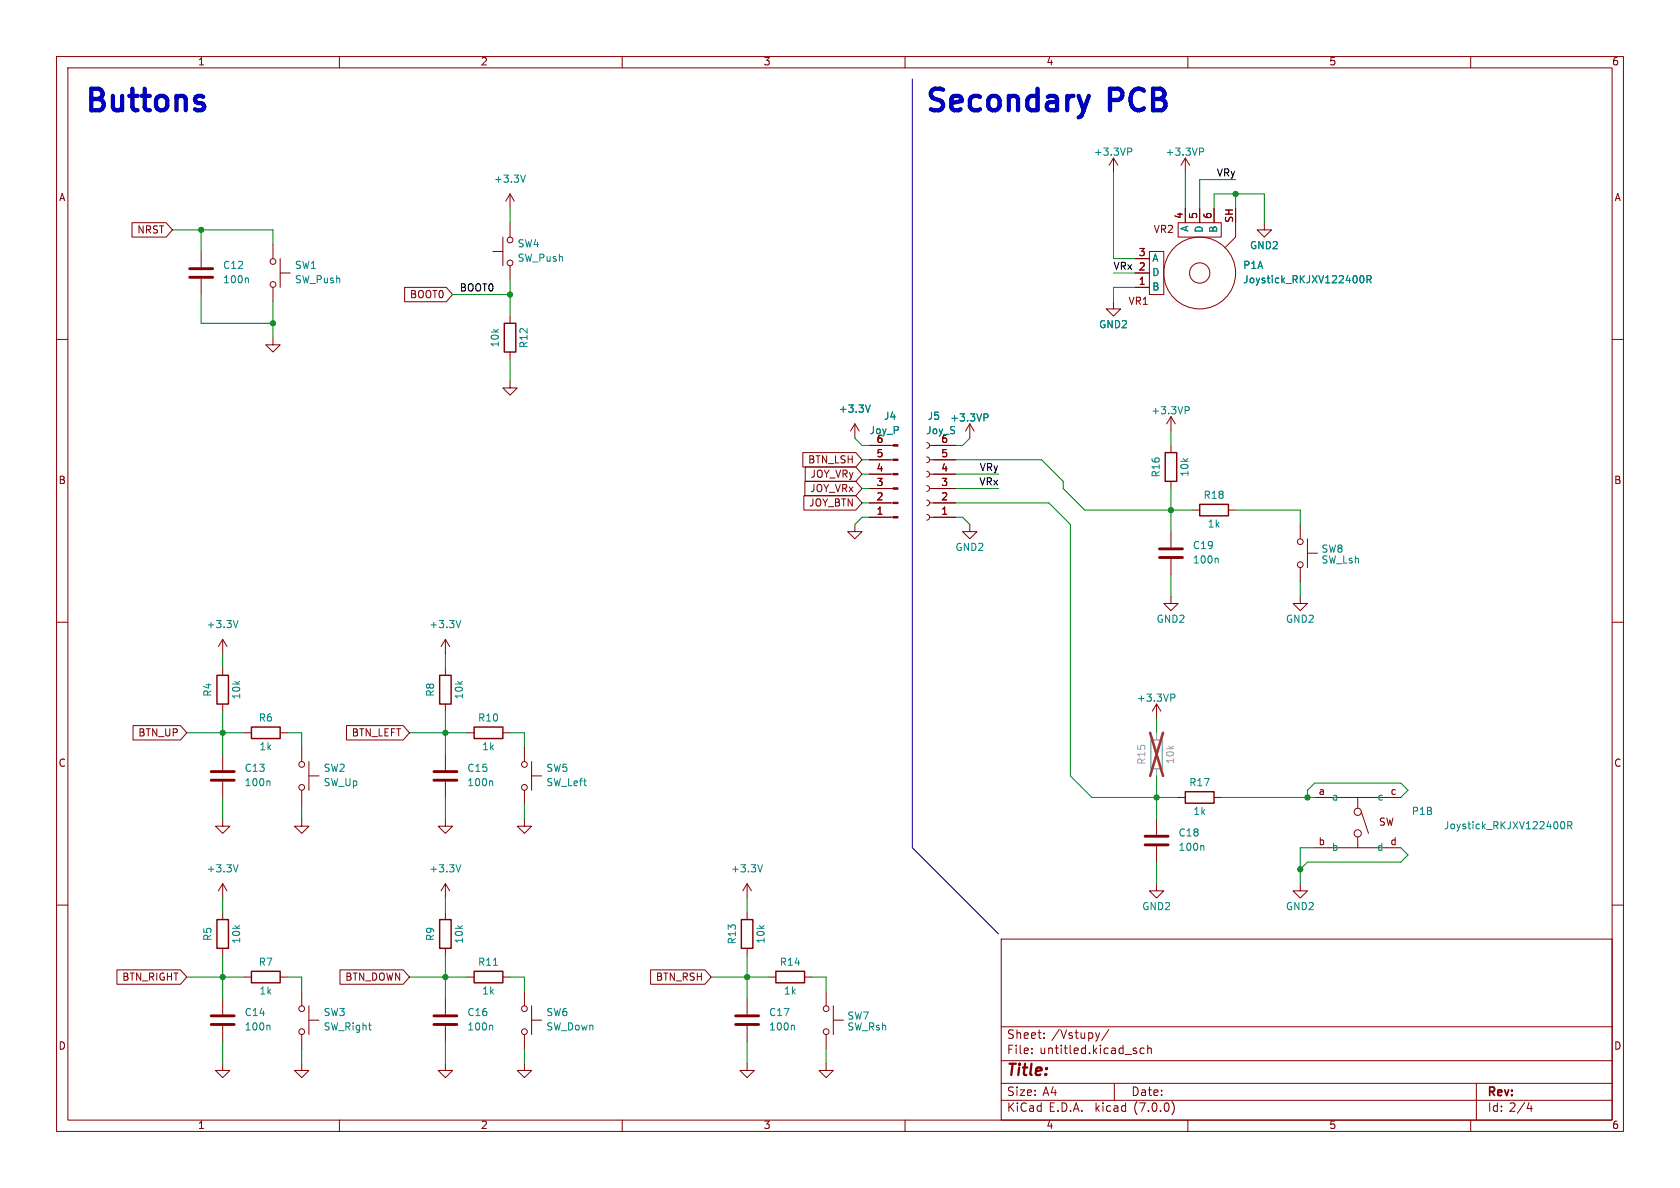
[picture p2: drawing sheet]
<svg xmlns="http://www.w3.org/2000/svg" width="297mm" height="210mm" viewBox="0 0 297 210" stroke-linecap="round" stroke-linejoin="round" font-family="sans-serif">
<g fill="none" stroke="#840000" stroke-width=".18">
<path d="M10 10h277v190h-277zM12 12h273v186h-273zM60 10v2M110 10v2M160 10v2M210 10v2M260 10v2M23.3 39.4h6.1l1.1 1.2-1.1 1.3h-6.1zM90.2 34.3l-.8 1.3M90.2 34.3v2.5M90.2 39.4v2.5M90.2 34.3l.7 1.3"/>
<path d="M196.8 27.9l-.7 1.3M196.8 27.9v2.6M196.8 27.9l.8 1.3M208.3 39.4h7.6v2.5h-7.6zM209.5 27.9l-.7 1.3M209.5 27.9v2.6M209.5 36.8v2.6M209.5 27.9l.8 1.3M212.1 36.8v2.6M214.6 36.8v2.6M218.4 39.4v2.5l-1.9 1.9M223.5 39.4v1.2h1.3l-1.3 1.3-1.3-1.3h1.3"/>
<path d="M10 60h2M35.6 44.5v2.7M35.6 49.3v2.8M48.3 59.7v1.3h1.2l-1.2 1.2-1.3-1.2h1.3M48.3 43.2v2.5M48.3 50.8v2.5M49.5 48.3h1.8M49.5 45.7v5.1M71.5 50.8h7.4l1.1 1.3-1.1 1.2h-7.4zM87.1 44.5h1.8M88.9 41.9v5.1M90.2 47v2.5"/>
<path d="M90.2 55.9v1.3M196.8 53.3v1.3h1.3l-1.3 1.3-1.2-1.3h1.2M200.7 48.3h2.5M200.7 50.8h2.5M200.7 45.7h2.5M203.2 44.5h2.5v7.6h-2.5zM285 60h2M90.2 67.3v1.3h1.2l-1.2 1.3-1.3-1.3h1.3M90.2 62.2v1.3M151.1 74.9l-.7 1.3M151.1 74.9v2.6M151.1 74.9l.8 1.3"/>
<path d="M153.7 78.7h4.2M163.8 78.2l.4 .2 .1 .4-.1 .3-.4 .1M164.3 78.7h4.6M171.4 74.9l-.7 1.3M171.4 74.9v2.6M171.4 74.9l.8 1.3M207 73.7v2.5M207 78.7v1.3M207 73.7l-.8 1.2M207 73.7l.8 1.2M141.9 80h9.4l1.1 1.3-1.1 1.3h-9.4zM142.1 87.6h9.2l1.1 1.3-1.1 1.3h-9.2z"/>
<path d="M142.3 85.1h9l1.1 1.3-1.1 1.2h-9zM142.4 82.5h8.9l1.1 1.3-1.1 1.3h-8.9zM151.1 92.7v1.3h1.3l-1.3 1.3-1.2-1.3h1.2M153.7 81.3h4.2M153.7 83.8h4.2M153.7 86.4h4.2M153.7 88.9h4.2M153.7 91.4h4.2M163.8 80.8l.4 .1 .1 .4-.1 .4-.4 .1M163.8 83.3l.4 .2 .1 .3-.1 .4-.4 .1M163.8 85.9l.4 .1 .1 .4-.1 .3-.4 .2M163.8 88.4l.4 .1 .1 .4-.1 .4-.4 .1"/>
<path d="M163.8 90.9l.4 .2 .1 .4-.1 .3-.4 .1M164.3 81.3h4.6M164.3 83.8h4.6M164.3 86.4h4.6M164.3 88.9h4.6M164.3 91.4h4.6M171.4 92.7v1.3h1.3l-1.3 1.3-1.2-1.3h1.2M207 85.1v1.3M207 94v2.8M207 98.8v2.8M210.8 90.2h1.3M217.2 90.2h1.2"/>
<path d="M229.9 92.7v2.6M231.1 97.8h1.8M231.1 95.3v5M10 110h2M39.4 113v2.6M39.4 118.1v1.3M39.4 113l-.8 1.3M39.4 113l.7 1.3M78.7 113v2.6M78.7 118.1v1.3M78.7 113l-.7 1.3M78.7 113l.8 1.3"/>
<path d="M207 105.4v1.3h1.3l-1.3 1.3-1.3-1.3h1.3M229.9 105.4v1.3h1.2l-1.2 1.3-1.3-1.3h1.3M229.9 100.3v2.6M285 110h2M23.5 128.3h8.4l1.1 1.2-1.1 1.3h-8.4zM39.4 124.5v1.2M39.4 133.4v2.7M39.4 138.2v2.8M43.2 129.5h1.2M49.5 129.5h1.3M53.3 132.1v2.5M53.3 139.7v2.5"/>
<path d="M54.6 134.6v5.1M54.6 137.2h1.8M61.3 128.3h10l1.1 1.2-1.1 1.3h-10zM78.7 124.5v1.2M78.7 133.4v2.7M78.7 138.2v2.8M82.5 129.5h1.3M88.9 129.5h1.3M92.7 132.1v2.5M92.7 139.7v2.5M94 137.2h1.8M94 134.6v5.1"/>
<path d="M204.5 124.5l-.8 1.2M204.5 124.5v2.5M204.5 124.5l.7 1.2M10 160h2M39.4 144.8v1.3h1.2l-1.2 1.2-1.3-1.2h1.3M39.4 156.2v2.6M39.4 156.2l-.8 1.3M39.4 156.2l.7 1.3M53.3 144.8v1.3h1.3l-1.3 1.2-1.2-1.2h1.2M78.7 144.8v1.3h1.3l-1.3 1.2-1.2-1.2h1.2M78.7 156.2v2.6M78.7 156.2l-.7 1.3"/>
<path d="M78.7 156.2l.8 1.3M92.7 144.8v1.3h1.3l-1.3 1.2-1.3-1.2h1.3M132.1 156.2v2.6M132.1 156.2l-.8 1.3M132.1 156.2l.7 1.3M204.5 156.2v1.3h1.2l-1.2 1.3-1.3-1.3h1.3M204.5 144.8v2.8M204.5 149.6v2.8M208.3 141h1.2M214.6 141h1.3M229.9 156.2v1.3h1.2l-1.2 1.3-1.3-1.3h1.3M232.4 141h15.2"/>
<path d="M232.4 149.9h15.2M240 148v1.9M240 141v1.9M240.7 143.5l1.2 3.8M285 160h2M20.7 171.4h11.2l1.1 1.3-1.1 1.3h-11.2zM39.4 161.3v1.3M39.4 167.6v1.3M39.4 176.5v2.8M43.2 172.7h1.2M49.5 172.7h1.3M53.3 175.3v2.5"/>
<path d="M54.6 177.8v5.1M60.1 171.4h11.2l1.1 1.3-1.1 1.3h-11.2zM78.7 161.3v1.3M78.7 167.6v1.3M78.7 176.5v2.8M82.5 172.7h1.3M88.9 172.7h1.3M92.7 175.3v2.5M94 177.8v5.1M115 171.4h9.6l1.1 1.3-1.1 1.3h-9.6zM132.1 161.3v1.3M132.1 167.6v1.3"/>
<path d="M132.1 176.5v2.8M135.9 172.7h1.3M142.2 172.7h1.3M146 175.3v2.5M147.3 177.8v5.1M177 166h108v32h-108zM39.4 188v1.2h1.2l-1.2 1.3-1.3-1.3h1.3M39.4 181.4v2.8M53.3 188v1.2h1.3l-1.3 1.3-1.2-1.3h1.2M53.3 182.9v2.5M54.6 180.3h1.8M60 198v2"/>
<path d="M78.7 188v1.2h1.3l-1.3 1.3-1.2-1.3h1.2M78.7 181.4v2.8M92.7 188v1.2h1.3l-1.3 1.3-1.3-1.3h1.3M92.7 182.9v2.5M94 180.3h1.8M110 198v2M132.1 188v1.2h1.2l-1.2 1.3-1.3-1.3h1.3M132.1 181.4v2.8M146 188v1.2h1.3l-1.3 1.3-1.2-1.3h1.2M146 182.9v2.5M147.3 180.3h1.8M160 198v2"/>
<path d="M177 194.5h108M177 191.5h108M177 187.5h108M177 181.5h108M182.4 186.1v.2M182.4 185.3v.2M184.6 183.4v.2M184.6 182.6v.2M194.4 182.6l-.4 1M196 182l-1.2 1.9M197 191.5v3M200.9 185.8v.4"/>
<path d="M202.3 185.3h-.5l-.3 .2v.5l.2 .2h.6M202.9 185.4l.2-.1h.4v1M202.9 184.8v1.5M207.2 194.7a1.72 1.72 0 0 1 0 2.3M210 198v2M260 198v2M261 191.5v6.5M270 196h.9M270.7 195.5v1"/>
<circle cx="48.3" cy="46.2" r=".51"/>
<circle cx="48.3" cy="50.3" r=".51"/>
<circle cx="90.2" cy="42.4" r=".51"/>
<circle cx="90.2" cy="46.5" r=".51"/>
<circle cx="212.1" cy="48.3" r="6.3"/>
<circle cx="212.1" cy="48.3" r="1.8"/>
<circle cx="229.9" cy="95.8" r=".51"/>
<circle cx="229.9" cy="99.8" r=".51"/>
<circle cx="53.3" cy="139.2" r=".51"/>
<circle cx="53.3" cy="135.1" r=".51"/>
<circle cx="92.7" cy="139.2" r=".51"/>
<circle cx="92.7" cy="135.1" r=".51"/>
<circle cx="240" cy="143.5" r=".63"/>
<circle cx="240" cy="147.3" r=".63"/>
<circle cx="53.3" cy="178.3" r=".51"/>
<circle cx="92.7" cy="178.3" r=".51"/>
<circle cx="146.1" cy="178.3" r=".51"/>
<circle cx="53.3" cy="182.4" r=".51"/>
<circle cx="92.7" cy="182.4" r=".51"/>
<circle cx="146.1" cy="182.4" r=".51"/>
</g>
<g fill="none" stroke="#840000" stroke-width=".51">
<path d="M33.5 49h4.1M33.5 47.5h4.1M205 98.6h4M205 97h4M37.3 137.9h4.1M37.3 136.4h4.1M76.7 137.9h4.1M76.7 136.4h4.1M202.4 149.4h4.1M202.4 147.8h4.1M37.3 179.6h4.1M76.7 179.6h4.1"/>
<path d="M130 179.6h4.1M37.3 181.1h4.1M76.7 181.1h4.1M130 181.1h4.1"/>
</g>
<g fill="none" stroke="#008484" stroke-width=".18">
<path d="M92.9 30.9l-.4 1.3M199.4 26.2h.4l.3 .2-.1 .4h-.6M212.1 26.2h.4l.3 .2-.1 .4h-.6M43.7 49.1l.2 .2v.7M240.4 49.2l.1-.4 .2-.1a.68 .68 0 0 1 .4 .7 .68 .68 0 0 1-.4 .6l-.2-.1-.1-.4M241.7 49.4l.6-.1 .1-.1-.1-.4-.6-.1v1.3M242 49.4l.4 .6M153.9 71.6l-.5 1.3M174 73.2h.4l.3 .2-.1 .4h-.6M209.5 71.9h.5l.2 .2-.1 .4-.6 .1M215.2 98.7l.2 .2v.6M42.1 109.7l-.4 1.3"/>
<path d="M81.5 109.7l-.5 1.3M47.5 138l.2 .2v.7M86.9 138l.2 .2v.7M207 122.7h.5l.2 .2-.1 .4-.6 .1M42.1 152.9l-.4 1.2M81.5 152.9l-.5 1.2M134.8 152.9l-.4 1.2M212.6 149.5l.2 .2v.6M275.9 145.7l.1-.3 .2-.2a.68 .68 0 0 1 .4 .7 .68 .68 0 0 1-.4 .6l-.2-.1-.1-.4M277.2 145.9h.6l.1-.2-.1-.3-.6-.2v1.3M277.5 145.9l.4 .6M47.5 181.2l.2 .2v.7"/>
<path d="M86.9 181.2l.2 .2v.7M140.3 181.2l.1 .2v.7"/>
</g>
<g fill="none" stroke="#840000" stroke-width=".25">
<path d="M89.2 57.2h2v5h-2zM206 80h2v5.1h-2zM212.1 89.2h5.1v2h-5.1zM38.4 119.4h2v5.1h-2zM77.7 119.4h2.1v5.1h-2.1zM44.4 128.5h5.1v2.1h-5.1zM83.8 128.5h5.1v2.1h-5.1zM209.5 140h5.1v2h-5.1zM38.4 162.6h2v5h-2zM44.4 171.7h5.1v2h-5.1zM77.7 162.6h2.1v5h-2.1zM83.8 171.7h5.1v2h-5.1z"/>
<path d="M131.1 162.6h2v5h-2zM137.2 171.7h5v2h-5z"/>
</g>
<path d="M203.5 130.8h2v5.1h-2z" fill="none" stroke="#a1a1a1" stroke-width=".25"/>
<path d="M204.5 129.5v1.3M204.5 135.9v1.3" fill="none" stroke="#a1a1a1" stroke-width=".18"/>
<path d="M203.3 129.5l2.3 7.7M205.6 129.5l-2.3 7.7" fill="none" stroke="#9d3333" stroke-width=".46"/>
<g fill="#840000" stroke="#840000" stroke-width=".18">
<path d="M157.9 78.6h.8v.3h-.8z"/>
<path d="M157.9 81.2h.8v.2h-.8z"/>
<path d="M157.9 83.7h.8v.2h-.8z"/>
<path d="M157.9 86.2h.8v.3h-.8z"/>
<path d="M157.9 88.8h.8v.2h-.8z"/>
<path d="M157.9 91.3h.8v.3h-.8z"/>
</g>
<path d="M161.3 14v135.9l15.2 15.2" fill="none" stroke="#0000c2" stroke-width=".18"/>
<g fill="none" stroke="#008400" stroke-width=".18">
<path d="M90.2 36.8v2.6M196.8 30.5v15.2h3.9M209.5 30.5v6.3M214.6 36.8v-2.5h8.9v5.1M218.4 34.3v2.5M218.4 31.8h-6.3v5M30.5 40.6h17.8v2.6M35.6 52.1v5.1h12.7M35.6 40.6v3.9M48.3 53.3v6.4M80 52.1h10.2M90.2 49.5v6.4"/>
<path d="M196.8 48.3h3.9M200.7 50.8h-3.9v2.5M90.2 63.5v3.8M151.1 77.5l1.3 1.2h1.3M171.4 77.5l-1.2 1.2h-1.3M207 76.2v2.5M152.4 86.4h1.3M152.4 83.8h1.3M152.4 88.9h1.3M152.4 81.3h1.3M153.7 91.4h-1.3l-1.3 1.3M168.9 81.3h15.2l3.9 3.8v1.3l3.8 3.8h19"/>
<path d="M168.9 88.9h16.5l3.8 3.8v44.5l3.8 3.8h15.3M168.9 86.4h7.6M168.9 91.4h1.3l1.2 1.3M168.9 83.8h7.6M207 86.4v7.6M218.4 90.2h11.5v2.5M39.4 115.6v2.5M78.7 115.6v2.5M207 101.6v3.8M229.9 102.9v2.5M33 129.5h10.2M39.4 125.7v7.7"/>
<path d="M50.8 129.5h2.5v2.6M72.4 129.5h10.1M78.7 125.7v7.7M90.2 129.5h2.5v2.6M204.5 127v2.5M204.5 137.2v7.6M39.4 141v3.8M39.4 158.8v2.5M53.3 142.2v2.6M78.7 141v3.8M78.7 158.8v2.5M92.7 142.2v2.6"/>
<path d="M132.1 158.8v2.5M204.5 152.4v3.8M215.9 141h16.5M231.1 141v-1.3l1.3-1.3h15.2l1.3 1.3-1.3 1.3M232.4 149.9h-2.5v6.3M247.6 149.9l1.3 1.2-1.3 1.3h-16.5l-1.2 1.3M33 172.7h10.2M39.4 168.9v7.6M50.8 172.7h2.5v2.6M72.4 172.7h10.1M78.7 168.9v7.6M90.2 172.7h2.5v2.6"/>
<path d="M125.7 172.7h10.2M132.1 168.9v7.6M143.5 172.7h2.5v2.6M39.4 184.2v3.8M53.3 185.4v2.6M78.7 184.2v3.8M92.7 185.4v2.6M132.1 184.2v3.8M146 185.4v2.6"/>
</g>
<g fill="#008400" stroke="#008400" stroke-width=".18">
<circle cx="229.9" cy="153.7" r=".46"/>
<circle cx="231.1" cy="141" r=".46"/>
<circle cx="90.2" cy="52.1" r=".46"/>
<circle cx="78.7" cy="129.5" r=".46"/>
<circle cx="48.3" cy="57.2" r=".46"/>
<circle cx="35.6" cy="40.6" r=".46"/>
<circle cx="207" cy="90.2" r=".46"/>
<circle cx="218.4" cy="34.3" r=".46"/>
<circle cx="39.4" cy="129.5" r=".46"/>
<circle cx="39.4" cy="172.7" r=".46"/>
<circle cx="204.5" cy="141" r=".46"/>
<circle cx="132.1" cy="172.7" r=".46"/>
<circle cx="78.7" cy="172.7" r=".46"/>
</g>
<g font-size="5.3" fill="#0000c2">
<text x="15.2" y="20.3">Buttons</text>
<text x="163.8" y="20.3">Secondary</text>
<text x="196.5" y="20.3">PCB</text>
</g>
<text font-size="2.8" fill="#840000" x="178" y="190.8">Title:</text>
<g font-size="2.1" fill="#840000">
<text x="178" y="183.9">Sheet:</text>
<text x="185.9" y="183.9">/Vstupy/</text>
<text x="178" y="186.6">File:</text>
<text x="183.8" y="186.6">untitled.kicad_sch</text>
<text x="178" y="196.8">KiCad</text>
<text x="178" y="194">Size:</text>
<text x="184.3" y="194">A4</text>
<text x="185.4" y="196.8">E.D.A.</text>
<text x="193.7" y="196.8">kicad</text>
<text x="200" y="194">Date:</text>
<text x="200.6" y="196.8">(7.0.0)</text>
<text x="263" y="194.2">Rev:</text>
<text x="263" y="196.8">Id: 2/4</text>
</g>
<g font-size="1.8" fill="#840000">
<text x="35" y="11.8">1</text>
<text x="85" y="11.8">2</text>
<text x="135" y="11.8">3</text>
<text x="185" y="11.8">4</text>
<text x="235" y="11.8">5</text>
<text x="285" y="11.8">6</text>
<text x="10.4" y="35.8">A</text>
<text x="285.4" y="35.8">A</text>
<text x="24.1" y="41.6">NRST</text>
<text x="203.9" y="41.5">VR2</text>
<text x="209.3" y="38.8" transform="rotate(-90 209.3 38.8)">4</text>
<text x="211.8" y="38.8" transform="rotate(-90 211.8 38.8)">5</text>
<text x="214.4" y="38.8" transform="rotate(-90 214.4 38.8)">6</text>
<text x="218.2" y="39.4" transform="rotate(-90 218.2 39.4)">SH</text>
<text x="201.3" y="45.5">3</text>
<text x="72.3" y="53">BOOT0</text>
<text x="201.3" y="50.5">1</text>
<text x="201.3" y="48">2</text>
<text x="199.4" y="54.2">VR1</text>
<text x="142.7" y="82.2">BTN_LSH</text>
<text x="154.9" y="83.6">4</text>
<text x="154.9" y="81">5</text>
<text x="154.9" y="78.5">6</text>
<text x="166.3" y="83.6">4</text>
<text x="166.3" y="81">5</text>
<text x="166.3" y="78.5">6</text>
<text x="10.3" y="85.8">B</text>
<text x="142.9" y="89.8">JOY_BTN</text>
<text x="143.1" y="87.3">JOY_VRx</text>
<text x="143.2" y="84.7">JOY_VRy</text>
<text x="154.9" y="88.6">2</text>
<text x="154.9" y="86.1">3</text>
<text x="166.3" y="88.6">2</text>
<text x="166.3" y="86.1">3</text>
<text x="285.3" y="85.8">B</text>
<text x="154.9" y="91.2">1</text>
<text x="166.3" y="91.2">1</text>
<text x="24.3" y="130.5">BTN_UP</text>
<text x="62.1" y="130.5">BTN_LEFT</text>
<text x="10.3" y="135.8">C</text>
<text x="285.3" y="135.8">C</text>
<text x="233" y="140.7">a</text>
<text x="245.8" y="140.7">c</text>
<text x="233" y="149.6">b</text>
<text x="243.7" y="146.2">SW</text>
<text x="245.7" y="149.6">d</text>
<text x="21.5" y="173.6">BTN_RIGHT</text>
<text x="60.9" y="173.6">BTN_DOWN</text>
<text x="115.8" y="173.6">BTN_RSH</text>
<text x="10.3" y="185.8">D</text>
<text x="285.3" y="185.8">D</text>
<text x="35" y="199.8">1</text>
<text x="85" y="199.8">2</text>
<text x="135" y="199.8">3</text>
<text x="185" y="199.8">4</text>
<text x="235" y="199.8">5</text>
<text x="285" y="199.8">6</text>
</g>
<g font-size="1.8" fill="#008484">
<text x="193.3" y="27.8">+3.3VP</text>
<text x="206" y="27.8">+3.3VP</text>
<text x="87.3" y="32.6">+3.3V</text>
<text x="210.4" y="41.1" transform="rotate(-90 210.4 41.1)">A</text>
<text x="212.9" y="41.3" transform="rotate(-90 212.9 41.3)">D</text>
<text x="215.5" y="41.3" transform="rotate(-90 215.5 41.3)">B</text>
<text x="39.4" y="47.8">C12</text>
<text x="52.1" y="47.8">SW1</text>
<text x="91.4" y="44">SW4</text>
<text x="91.4" y="46.5">SW_Push</text>
<text x="203.7" y="46.5">A</text>
<text x="219.7" y="47.8">P1A</text>
<text x="220.9" y="44.3">GND2</text>
<text x="39.4" y="50.4">100n</text>
<text x="52.1" y="50.4">SW_Push</text>
<text x="203.7" y="51.6">B</text>
<text x="203.7" y="49.1">D</text>
<text x="219.7" y="50.4">Joystick_RKJXV122400R</text>
<text x="194.2" y="58.3">GND2</text>
<text x="88.5" y="61.5" transform="rotate(-90 88.5 61.5)">10k</text>
<text x="93.5" y="61.6" transform="rotate(-90 93.5 61.6)">R12</text>
<text x="148.2" y="73.2">+3.3V</text>
<text x="153.7" y="77">Joy_P</text>
<text x="156.2" y="74.5">J4</text>
<text x="163.7" y="77">Joy_S</text>
<text x="163.9" y="74.5">J5</text>
<text x="167.9" y="74.8">+3.3VP</text>
<text x="203.5" y="73.5">+3.3VP</text>
<text x="205.3" y="84.5" transform="rotate(-90 205.3 84.5)">R16</text>
<text x="210.4" y="84.3" transform="rotate(-90 210.4 84.3)">10k</text>
<text x="212.7" y="88.5">R18</text>
<text x="213.4" y="93.5">1k</text>
<text x="168.8" y="97.7">GND2</text>
<text x="210.8" y="97.3">C19</text>
<text x="210.8" y="99.9">100n</text>
<text x="233.6" y="98">SW8</text>
<text x="233.6" y="99.9">SW_Lsh</text>
<text x="36.5" y="111.3">+3.3V</text>
<text x="75.8" y="111.3">+3.3V</text>
<text x="204.4" y="110.4">GND2</text>
<text x="227.3" y="110.4">GND2</text>
<text x="37.7" y="123.2" transform="rotate(-90 37.7 123.2)">R4</text>
<text x="42.7" y="123.7" transform="rotate(-90 42.7 123.7)">10k</text>
<text x="77" y="123.2" transform="rotate(-90 77 123.2)">R8</text>
<text x="82.1" y="123.7" transform="rotate(-90 82.1 123.7)">10k</text>
<text x="200.9" y="124.3">+3.3VP</text>
<text x="45.7" y="127.8">R6</text>
<text x="84.5" y="127.8">R10</text>
<text x="43.2" y="136.7">C13</text>
<text x="45.8" y="132.9">1k</text>
<text x="57.2" y="136.7">SW2</text>
<text x="82.6" y="136.7">C15</text>
<text x="85.2" y="132.9">1k</text>
<text x="96.5" y="136.7">SW5</text>
<text x="43.2" y="139.3">100n</text>
<text x="57.2" y="139.3">SW_Up</text>
<text x="82.6" y="139.3">100n</text>
<text x="96.5" y="139.3">SW_Left</text>
<text x="210.2" y="139.3">R17</text>
<text x="235.5" y="141.8">a</text>
<text x="243.4" y="141.8">c</text>
<text x="208.3" y="148.1">C18</text>
<text x="210.9" y="144.3">1k</text>
<text x="249.5" y="144.3">P1B</text>
<text x="255.2" y="146.9">Joystick_RKJXV122400R</text>
<text x="36.5" y="154.5">+3.3V</text>
<text x="75.8" y="154.5">+3.3V</text>
<text x="129.2" y="154.5">+3.3V</text>
<text x="208.3" y="150.7">100n</text>
<text x="235.5" y="150.7">b</text>
<text x="243.3" y="150.7">d</text>
<text x="201.9" y="161.2">GND2</text>
<text x="227.3" y="161.2">GND2</text>
<text x="37.7" y="166.4" transform="rotate(-90 37.7 166.4)">R5</text>
<text x="42.7" y="166.9" transform="rotate(-90 42.7 166.9)">10k</text>
<text x="77" y="166.4" transform="rotate(-90 77 166.4)">R9</text>
<text x="82.1" y="166.9" transform="rotate(-90 82.1 166.9)">10k</text>
<text x="130.4" y="167" transform="rotate(-90 130.4 167)">R13</text>
<text x="135.4" y="166.9" transform="rotate(-90 135.4 166.9)">10k</text>
<text x="45.7" y="171">R7</text>
<text x="84.5" y="171">R11</text>
<text x="137.8" y="171">R14</text>
<text x="43.2" y="179.9">C14</text>
<text x="45.8" y="176.1">1k</text>
<text x="57.2" y="179.9">SW3</text>
<text x="82.6" y="179.9">C16</text>
<text x="85.2" y="176.1">1k</text>
<text x="96.5" y="179.9">SW6</text>
<text x="135.9" y="179.9">C17</text>
<text x="138.5" y="176.1">1k</text>
<text x="43.2" y="182.4">100n</text>
<text x="57.2" y="182.4">SW_Right</text>
<text x="82.6" y="182.4">100n</text>
<text x="96.5" y="182.4">SW_Down</text>
<text x="135.9" y="182.4">100n</text>
<text x="149.7" y="180.5">SW7</text>
<text x="149.7" y="182.4">SW_Rsh</text>
</g>
<g font-size="1.8">
<text x="215" y="31.4">VRy</text>
<text x="196.8" y="47.9">VRx 2</text>
<text x="81.3" y="51.7">BOOT0</text>
<text x="173.1" y="83.5">VRy</text>
<text x="173" y="86">VRx</text>
</g>
<g font-size="1.8" fill="#a1a1a1">
<text x="202.8" y="135.3" transform="rotate(-90 202.8 135.3)">R15</text>
<text x="207.8" y="135.1" transform="rotate(-90 207.8 135.1)">10k</text>
</g>
</svg>
